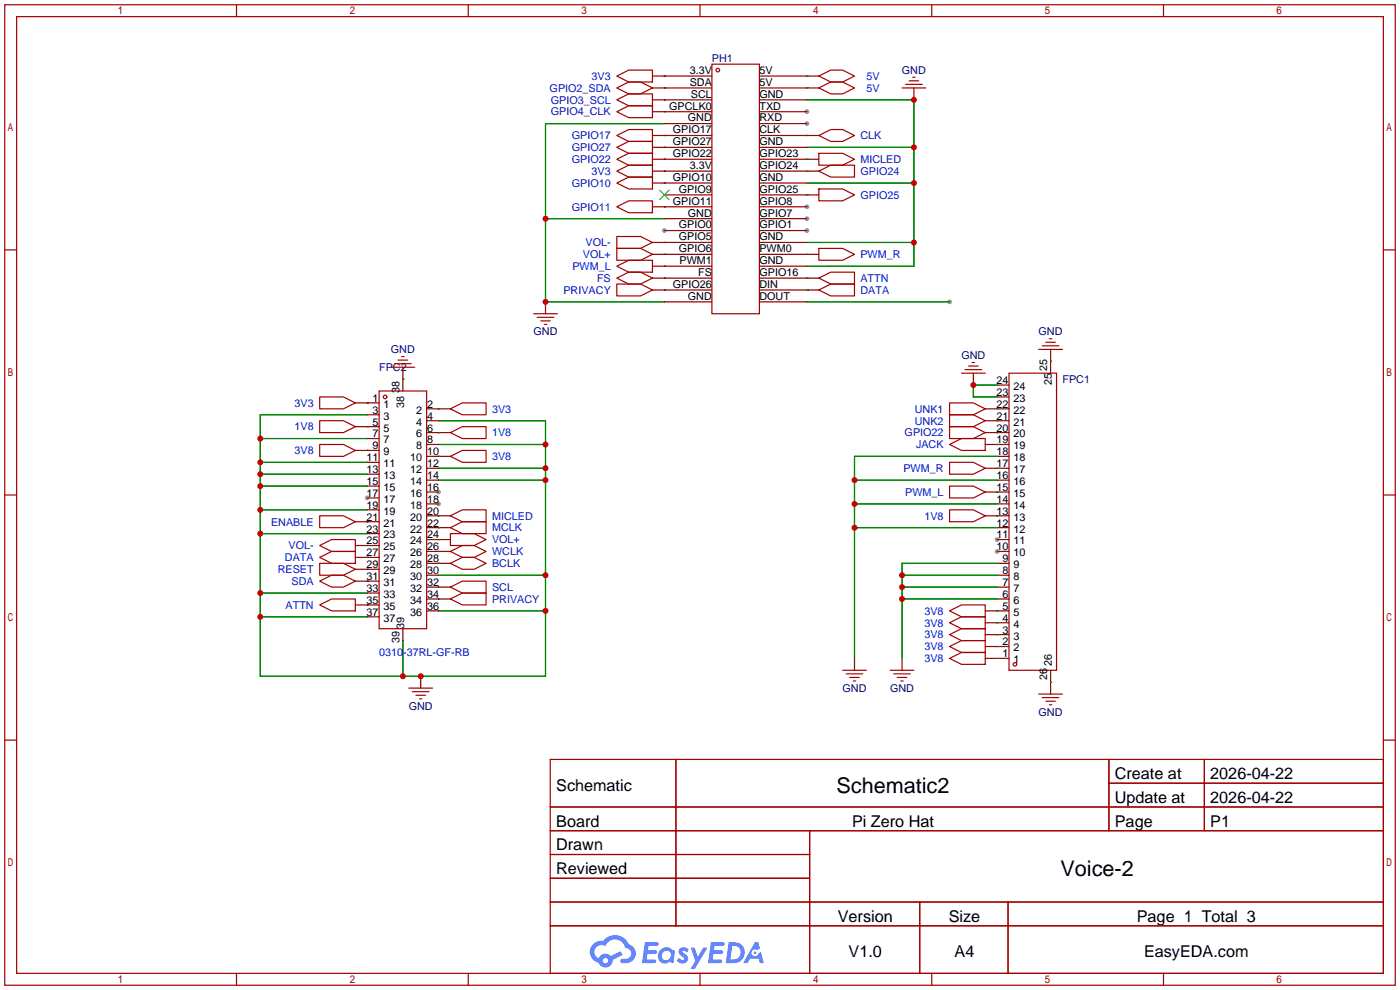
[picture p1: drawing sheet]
<svg xmlns="http://www.w3.org/2000/svg" width="299mm" height="212mm" viewBox="0 0 299 212" stroke-linecap="round" stroke-linejoin="round" font-family="sans-serif">
<g fill="#999">
<circle cx="213.1" cy="117.9" r=".51"/>
<circle cx="213.1" cy="115.3" r=".51"/>
<circle cx="78.5" cy="106.4" r=".51"/>
<circle cx="93.7" cy="107.7" r=".51"/>
<circle cx="93.7" cy="105.2" r=".51"/>
<circle cx="172.5" cy="23.9" r=".51"/>
<circle cx="172.5" cy="26.4" r=".51"/>
<circle cx="142" cy="49.3" r=".51"/>
<circle cx="172.5" cy="44.2" r=".51"/>
<circle cx="172.5" cy="46.7" r=".51"/>
<circle cx="172.5" cy="49.3" r=".51"/>
<circle cx="202.9" cy="64.5" r=".51"/>
</g>
<g fill="none" stroke="#a10000" stroke-width=".25">
<path d="M1 1h297.2v209.6h-297.2zM3.6 3.6h292.1v204.4h-292.1zM50.5 1v2.6M100.1 1v2.6M149.6 1v2.6M199.1 1v2.6M248.7 1v2.6M1 53.4h2.6M295.7 53.4h2.5M1 105.8h2.6M295.7 105.8h2.5M1 158.2h2.6"/>
<path d="M295.7 158.2h2.5M117.6 162.3h178.1v45.7h-178.1zM117.6 172.5h178.1M117.6 177.5h178.1M144.5 162.3v35.6M173 177.5v30.5M237 162.3v15.2M237 167.4h58.7M257.4 162.3v15.2M117.6 182.6h55.4M117.6 192.8h178.1M117.6 187.7h55.4"/>
<path d="M117.6 197.9h178.1M196.6 192.8v15.2M215.4 192.8v15.2M50.5 208v2.6M100.1 208v2.6M149.6 208v2.6M199.1 208v2.6M248.7 208v2.6"/>
</g>
<g fill="#5487ff">
<path d="M145.3 202.7a1.3 1.3 0 0 1 1.9 .3l-.4 .6a.54 .54 0 0 0-.9-.2l.1 .2a1.34 1.34 0 0 1 .9 1.8 1.47 1.47 0 0 1-2.3-.1l.5-.6 .8 .5a.31 .31 0 0 0 .4-.3 .31 .31 0 0 0-.3-.4 1.12 1.12 0 0 1-.7-1.8z"/>
<path d="M147.6 202.5h.9l.6 2 1.2-2h.9l-2.7 4.6h-.9l1-1.7z"/>
<path d="M137.8 201.4h1.7a1.31 1.31 0 0 1 1.2 .2 .4 .4 0 0 1-.3 .5l-1.8 .1-.1 .9h1.6a.4 .4 0 0 1 .4 .4 .4 .4 0 0 1-.5 .4h-1.6l-.2 1.2h1.4a.46 .46 0 0 1 .5 0 .46 .46 0 0 1 .1 .5l-.4 .2h-2.6z"/>
<path d="M151.9 201.4h1.7a1.32 1.32 0 0 1 1.2 .2 .39 .39 0 0 1-.3 .5l-1.8 .1-.1 .9h1.6a.4 .4 0 0 1 .4 .4 .4 .4 0 0 1-.4 .4h-1.7l-.2 1.2h1.4a.46 .46 0 0 1 .5 0 .46 .46 0 0 1 .1 .5l-.4 .2h-2.6z"/>
<path d="M161.3 201.4h.8l.3 1.3-.6 .4a.75 .75 0 0 0-1.1 .3 .75 .75 0 0 0 .5 1 .75 .75 0 0 0 .9-.7l.5-.2 .6 2.3h-.8l-.3-.9h-1.8l-.5 .9h-1z"/>
<path d="M155.7 201.4l-.6 4.4h1.5a2.27 2.27 0 0 0 2.6-2.2 2.27 2.27 0 0 0-2.7-2.2zM156.5 202.1a1.5 1.5 0 0 1 1.8 1.6 1.5 1.5 0 0 1-1.9 1.4h-.3z"/>
<path d="M141.2 203a1.6 1.6 0 0 0-.3 2.3 1.6 1.6 0 0 0 2.3 .2l.7 .3 .3-2.4-.1-.3-.5-.1a1.58 1.58 0 0 0-2.4 0zM141.8 203.5a.98 .98 0 0 1 1.6 .4 .98 .98 0 0 1-1.1 1.3 .94 .94 0 0 1-.9-.7 .94 .94 0 0 1 .4-1z"/>
<path d="M126.8 201.8a2.37 2.37 0 0 0 1.1 4 1.54 1.54 0 0 0 1.8 1 1.54 1.54 0 0 0 1.2-1.6l2.2-1.1-.5-.8-2 1a1.57 1.57 0 0 0-2.7 .5 1.5 1.5 0 0 1-.7-2.1 1.5 1.5 0 0 1 2.2-.5 2.23 2.23 0 0 1 2.3-1.4 2.23 2.23 0 0 1 2 1.8 1.16 1.16 0 0 1 1.2 1.1 1.16 1.16 0 0 1-1.1 1.2h-.7a.47 .47 0 0 0-.5 .4 .47 .47 0 0 0 .4 .5 2.17 2.17 0 0 0 2.5-.9 2.17 2.17 0 0 0-.3-2.7l-.8-.4a3.2 3.2 0 0 0-5.5-.7l-1.1 .1zM128.8 205.3a.6 .6 0 0 1 1.2 0 .6 .6 0 0 1-1.2 0z"/>
<circle cx="161.4" cy="203.6" r=".28"/>
</g>
<g fill="none" stroke="#870000" stroke-width=".25">
<path d="M139.4 16.3h12.7M139.4 18.8h12.7M162.3 16.3h12.7M162.3 18.8h12.7M195.3 18.8v2.5M139.4 36.6h12.7M139.4 21.3h12.7M139.4 23.9h12.7M139.4 29h12.7M139.4 34h12.7M139.4 31.5h12.7M139.4 39.1h12.7"/>
<path d="M142 26.4h10.1M162.3 36.6h12.7M162.3 21.3h10.2M162.3 23.9h10.2M162.3 29h12.7M162.3 34h12.7M162.3 31.5h10.2M162.3 39.1h10.2M162.3 26.4h10.2M139.4 59.4h12.7M139.4 51.8h12.7M139.4 54.4h12.7"/>
<path d="M139.4 56.9h12.7M139.4 44.2h12.7M142 41.7h10.1M142 49.3h10.1M142 46.7h10.1M162.3 59.4h12.7M162.3 51.8h10.2M162.3 54.4h12.7M162.3 56.9h10.2M162.3 41.7h12.7M162.3 44.2h10.2M162.3 49.3h10.2"/>
<path d="M162.3 46.7h10.2M86.1 78.5v5.1M116.6 64.5v2.6M139.4 62h12.7M142 64.5h10.1M162.3 62h12.7M162.3 64.5h10.2M208 79.8v2.5M224.5 74.7v5.1M75.9 86.1h5.1M75.9 91.2h5.1M75.9 96.3h5.1"/>
<path d="M78.5 88.6h2.5M78.5 93.7h2.5M78.5 98.8h2.5M91.2 97.5h5.1M91.2 95h2.5M91.2 92.5h5.1M91.2 89.9h2.5M91.2 87.4h5.1M210.6 95h5M210.6 92.5h5M210.6 89.9h5M210.6 87.4h5"/>
<path d="M213.1 97.5h2.5M213.1 84.8h2.5M213.1 82.3h2.5M75.9 111.5h5.1M75.9 116.6h5.1M75.9 119.1h5.1M78.5 101.3h2.5M78.5 103.9h2.5M78.5 106.4h2.5M78.5 109h2.5M78.5 114h2.5M91.2 117.9h5.1"/>
<path d="M91.2 115.3h5.1M91.2 112.8h5.1M91.2 110.2h5.1M91.2 107.7h2.5M91.2 105.2h2.5M91.2 102.6h2.5M91.2 100.1h2.5M210.6 110.2h5M210.6 105.2h5M210.6 100.1h5M213.1 117.9h2.5M213.1 115.3h2.5"/>
<path d="M213.1 112.8h2.5M213.1 107.7h2.5M213.1 102.6h2.5M75.9 121.7h5.1M75.9 124.2h5.1M75.9 129.3h5.1M78.5 126.7h2.5M78.5 131.8h2.5M86.1 134.4v2.5M91.2 130.6h2.5M91.2 128h5.1M91.2 125.5h5.1"/>
<path d="M91.2 122.9h2.5M91.2 120.4h5.1M210.6 138.2h5M210.6 135.6h5M210.6 133.1h5M210.6 130.6h5M213.1 128h2.5M213.1 125.5h2.5M213.1 122.9h2.5M213.1 120.4h2.5M89.9 144.5v2.6M182.6 140.7v2.6"/>
<path d="M192.8 140.7v2.6M210.6 140.7h5M224.5 143.3v5"/>
</g>
<g fill="none" stroke="#a10000" stroke-width=".25">
<path d="M131.8 16.3l2.6-1.3h5v2.5h-5zM131.8 18.8l2.6-1.3h2.5l2.5 1.3-2.5 1.3h-2.5zM152.1 13.7h10.2v53.4h-10.2zM175 16.3l2.5-1.3h2.6l2.5 1.3-2.5 1.2h-2.6zM175 18.8l2.5-1.3h2.6l2.5 1.3-2.5 1.3h-2.6zM192.8 18.8h5.1M193.5 18h3.6M194.3 17.3h2M195.1 16.5h.5M131.8 36.6l2.6-1.3h5v2.5h-5zM131.8 21.3l2.6-1.2h5v2.5h-5zM131.8 23.9l2.6-1.3h5v2.5h-5z"/>
<path d="M131.8 31.5l2.6-1.3h5v2.6h-5zM131.8 29l2.6-1.3h5v2.5h-5zM131.8 39.1l2.6-1.3h5v2.6h-5zM131.8 34l2.6-1.2h5v2.5h-5zM175 29l2.5-1.3h2.6l2.5 1.3-2.5 1.2h-2.6zM175 32.8h5.1l2.5 1.2-2.5 1.3h-5.1zM175 36.6l2.5-1.3h5.1v2.5h-5.1zM131.8 59.4l2.6-1.2h2.5l2.5 1.2-2.5 1.3h-2.5zM131.8 50.5h5.1l2.5 1.3-2.5 1.3h-5.1zM131.8 53.1h5.1l2.5 1.3-2.5 1.2h-5.1zM131.8 56.9l2.6-1.3h5v2.6h-5zM131.8 44.2l2.6-1.3h5v2.6h-5z"/>
<path d="M175 59.4l2.5-1.2h5.1v2.5h-5.1zM175 53.1h5.1l2.5 1.3-2.5 1.2h-5.1zM175 40.4h5.1l2.5 1.3-2.5 1.2h-5.1zM83.6 78.5h5M84.3 77.7h3.6M85.1 77h2M85.9 76.2h.5M114 67.1h5.1M114.8 67.8h3.6M115.6 68.6h2M116.3 69.3h.5M131.8 60.7h5.1l2.5 1.3-2.5 1.2h-5.1z"/>
<path d="M175 62l2.5-1.3h5.1v2.5h-5.1zM205.5 79.8h5.1M206.2 79h3.6M207 78.2h2M207.8 77.5h.5M215.6 79.8h10.2v63.5h-10.2zM222 74.7h5.1M222.8 73.9h3.5M223.5 73.2h2.1M224.3 72.4h.5M68.3 84.8h5.1l2.5 1.3-2.5 1.3h-5.1zM68.3 89.9h5.1l2.5 1.3-2.5 1.3h-5.1z"/>
<path d="M68.3 95h5.1l2.5 1.3-2.5 1.2h-5.1zM81 83.6h10.2v50.8h-10.2zM96.3 87.4l2.5-1.3h5.1v2.5h-5.1zM96.3 92.5l2.5-1.3h5.1v2.5h-5.1zM96.3 97.5l2.5-1.2h5.1v2.5h-5.1zM202.9 98.8h5.1l2.6 1.3-2.6 1.2h-5.1zM202.9 91.2h5.1l2.6 1.3-2.6 1.2h-5.1zM202.9 86.1h5.1l2.6 1.3-2.6 1.2h-5.1zM202.9 88.6h5.1l2.6 1.3-2.6 1.3h-5.1zM202.9 95l2.6-1.3h5.1v2.6h-5.1zM68.3 110.2h5.1l2.5 1.3-2.5 1.3h-5.1zM68.3 116.6l2.6-1.3h5v2.6h-5z"/>
<path d="M68.3 119.1l2.6-1.2h5v2.5h-5zM96.3 110.2l2.5-1.2h5.1v2.5h-5.1zM96.3 112.8l2.5-1.3h5.1v2.5h-5.1zM96.3 114h5l2.6 1.3-2.6 1.3h-5zM96.3 117.9l2.5-1.3h2.5l2.6 1.3-2.6 1.2h-2.5zM202.9 103.9h5.1l2.6 1.3-2.6 1.2h-5.1zM202.9 109h5.1l2.6 1.2-2.6 1.3h-5.1zM68.3 120.4h5.1l2.5 1.3-2.5 1.2h-5.1zM68.3 124.2l2.6-1.3h2.5l2.5 1.3-2.5 1.3h-2.5zM68.3 129.3l2.6-1.3h5v2.6h-5zM96.3 120.4l2.5-1.3h2.5l2.6 1.3-2.6 1.3h-2.5zM96.3 125.5l2.5-1.3h5.1v2.5h-5.1z"/>
<path d="M96.3 128l2.5-1.3h5.1v2.6h-5.1zM202.9 130.6l2.6-1.3h5.1v2.5h-5.1zM202.9 133.1l2.6-1.3h5.1v2.6h-5.1zM202.9 135.6l2.6-1.2h5.1v2.5h-5.1zM202.9 138.2l2.6-1.3h5.1v2.5h-5.1zM87.4 147.1h5.1M88.1 147.8h3.6M88.9 148.6h2M89.7 149.4h.5M180.1 143.3h5.1M180.8 144h3.6M181.6 144.8h2"/>
<path d="M182.4 145.5h.5M190.2 143.3h5.1M191 144h3.6M191.8 144.8h2M192.5 145.5h.5M202.9 140.7l2.6-1.3h5.1v2.6h-5.1zM222 148.3h5.1M222.8 149.1h3.5M223.5 149.9h2.1M224.3 150.6h.5"/>
<circle cx="153.4" cy="15" r=".38"/>
<circle cx="82.3" cy="84.8" r=".38"/>
<circle cx="216.9" cy="142" r=".38"/>
</g>
<g fill="none" stroke="#008700" stroke-width=".25">
<path d="M142 16.3h.1M142 18.8h.1M172.5 16.3h.1M172.5 18.8h.1M142 36.6h.1M142 21.3h.1M142 23.9h.1M142 31.5h.1M142 29h.1M142 39.1h.1M142 34h.1M142 26.4h-25.4v38.1h25.4"/>
<path d="M172.5 29h.1M172.5 34h.1M172.5 36.6h.1M172.5 21.3h22.8v35.6h-22.8M172.5 31.5h22.8M172.5 39.1h22.8M116.6 46.7h25.4M142 59.4h.1M142 51.8h.1M142 54.4h.1M142 56.9h.1M142 44.2h.1"/>
<path d="M172.5 59.4h.1M172.5 54.4h.1M172.5 41.7h.1M172.5 51.8h22.8M142 62h.1M172.5 62h.1M172.5 64.5h30.4M224.5 77.2h.1M55.6 98.8h22.9M55.6 93.7h22.9M78.5 86.1h.1M78.5 91.2h.1"/>
<path d="M78.5 96.3h.1M78.5 88.6h-22.9v55.9h61v-54.6h-22.9M86.1 81h.1M93.7 87.4h.1M93.7 92.5h.1M93.7 97.5h.1M93.7 95h22.9M213.1 92.5h.1M213.1 87.4h.1M213.1 89.9h.1M213.1 95h.1M213.1 97.5h-30.5v43.2"/>
<path d="M213.1 82.3h-5.1v2.5h5.1M55.6 114h22.9M55.6 109h22.9M55.6 103.9h22.9M55.6 101.3h22.9M78.5 111.5h.1M78.5 116.6h.1M78.5 119.1h.1M93.7 110.2h.1M93.7 112.8h.1M93.7 115.3h.1M93.7 117.9h.1"/>
<path d="M93.7 102.6h22.9M93.7 100.1h22.9M182.6 102.6h30.5M182.6 107.7h30.5M182.6 112.8h30.5M213.1 105.2h.1M213.1 100.1h.1M213.1 110.2h.1M55.6 131.8h22.9M55.6 126.7h22.9M78.5 121.7h.1M78.5 124.2h.1"/>
<path d="M78.5 129.3h.1M86.1 136.9v7.6M93.7 120.4h.1M93.7 125.5h.1M93.7 128h.1M93.7 122.9h22.9M93.7 130.6h22.9M192.8 125.5h20.3M192.8 128h20.3M192.8 122.9h20.3M213.1 130.6h.1M213.1 133.1h.1"/>
<path d="M213.1 135.6h.1M213.1 138.2h.1M213.1 120.4h-20.3v20.3M213.1 140.7h.1M224.5 145.8h.1"/>
</g>
<path d="M141 40.6l2 2.1M143 40.6l-2 2.1" fill="none" stroke="#3c3" stroke-width=".25"/>
<g fill="#c00">
<circle cx="182.6" cy="112.8" r=".63"/>
<circle cx="182.6" cy="107.7" r=".63"/>
<circle cx="182.6" cy="102.6" r=".63"/>
<circle cx="192.8" cy="122.9" r=".63"/>
<circle cx="192.8" cy="125.5" r=".63"/>
<circle cx="192.8" cy="128" r=".63"/>
<circle cx="208" cy="82.3" r=".63"/>
<circle cx="195.3" cy="21.3" r=".63"/>
<circle cx="195.3" cy="31.5" r=".63"/>
<circle cx="195.3" cy="39.1" r=".63"/>
<circle cx="195.3" cy="51.8" r=".63"/>
<circle cx="116.6" cy="46.7" r=".63"/>
<circle cx="116.6" cy="64.5" r=".63"/>
<circle cx="116.6" cy="130.6" r=".63"/>
<circle cx="89.9" cy="144.5" r=".63"/>
<circle cx="86.1" cy="144.5" r=".63"/>
<circle cx="55.6" cy="131.8" r=".63"/>
<circle cx="55.6" cy="126.7" r=".63"/>
<circle cx="55.6" cy="114" r=".63"/>
<circle cx="55.6" cy="109" r=".63"/>
<circle cx="55.6" cy="103.9" r=".63"/>
<circle cx="55.6" cy="101.3" r=".63"/>
<circle cx="55.6" cy="98.8" r=".63"/>
<circle cx="55.6" cy="93.7" r=".63"/>
<circle cx="116.6" cy="122.9" r=".63"/>
<circle cx="116.6" cy="102.6" r=".63"/>
<circle cx="116.6" cy="100.1" r=".63"/>
<circle cx="116.6" cy="95" r=".63"/>
</g>
<g font-size="4.6">
<text x="178.8" y="169.4">Schematic2</text>
<text x="226.6" y="187.2">Voice-2</text>
</g>
<g font-size="3.5">
<text x="238.3" y="166.5">Create at</text>
<text x="258.7" y="166.5">2026-04-22</text>
<text x="118.9" y="169.1">Schematic</text>
<text x="238.3" y="171.6">Update at</text>
<text x="258.7" y="171.6">2026-04-22</text>
<text x="118.9" y="176.7">Board</text>
<text x="182.1" y="176.7">Pi Zero Hat</text>
<text x="238.3" y="176.7">Page</text>
<text x="258.7" y="176.7">P1</text>
<text x="118.9" y="181.8">Drawn</text>
<text x="118.9" y="186.8">Reviewed</text>
<text x="179.1" y="197">Version</text>
<text x="202.8" y="197">Size</text>
<text x="243" y="197">Page 1 Total 3</text>
<text x="181.4" y="204.6">V1.0</text>
<text x="204" y="204.6">A4</text>
<text x="244.5" y="204.6">EasyEDA.com</text>
</g>
<g font-size="2.3" fill="#00f">
<text x="126.4" y="17.1">3V3</text>
<text x="185.2" y="17.1">5V</text>
<text x="117.5" y="19.6">GPIO2_SDA</text>
<text x="117.7" y="22.1">GPIO3_SCL</text>
<text x="185.2" y="19.6">5V</text>
<text x="117.7" y="24.7">GPIO4_CLK</text>
<text x="122.2" y="29.8">GPIO17</text>
<text x="183.9" y="29.8">CLK</text>
<text x="122.2" y="32.3">GPIO27</text>
<text x="122.2" y="34.8">GPIO22</text>
<text x="183.9" y="34.8">MICLED</text>
<text x="122.2" y="39.9">GPIO10</text>
<text x="126.4" y="37.4">3V3</text>
<text x="183.9" y="37.4">GPIO24</text>
<text x="122.2" y="45">GPIO11</text>
<text x="183.9" y="42.5">GPIO25</text>
<text x="125.2" y="52.6">VOL-</text>
<text x="122.3" y="57.7">PWM_L</text>
<text x="124.6" y="55.2">VOL+</text>
<text x="183.9" y="55.2">PWM_R</text>
<text x="120.4" y="62.8">PRIVACY</text>
<text x="127.6" y="60.2">FS</text>
<text x="183.9" y="62.8">DATA</text>
<text x="183.9" y="60.2">ATTN</text>
<text x="62.9" y="86.9">3V3</text>
<text x="105.2" y="88.2">3V3</text>
<text x="195.5" y="88.2">UNK1</text>
<text x="62.9" y="92">1V8</text>
<text x="105.2" y="93.3">1V8</text>
<text x="193.3" y="93.3">GPIO22</text>
<text x="195.5" y="90.7">UNK2</text>
<text x="195.8" y="95.8">JACK</text>
<text x="62.9" y="97.1">3V8</text>
<text x="105.2" y="98.3">3V8</text>
<text x="193.1" y="100.9">PWM_R</text>
<text x="193.5" y="106">PWM_L</text>
<text x="57.9" y="112.3">ENABLE</text>
<text x="105.2" y="111">MICLED</text>
<text x="105.2" y="113.6">MCLK</text>
<text x="197.6" y="111">1V8</text>
<text x="60.9" y="119.9">DATA</text>
<text x="61.7" y="117.4">VOL-</text>
<text x="105.2" y="116.1">VOL+</text>
<text x="105.2" y="118.7">WCLK</text>
<text x="59.4" y="122.5">RESET</text>
<text x="62.3" y="125">SDA</text>
<text x="105.2" y="121.2">BCLK</text>
<text x="61" y="130.1">ATTN</text>
<text x="105.2" y="126.3">SCL</text>
<text x="105.2" y="128.8">PRIVACY</text>
<text x="197.6" y="131.4">3V8</text>
<text x="197.6" y="133.9">3V8</text>
<text x="197.6" y="136.4">3V8</text>
<text x="81" y="140.3">0310-37RL-GF-RB</text>
<text x="197.6" y="141.5">3V8</text>
<text x="197.6" y="139">3V8</text>
</g>
<g font-size="2.3">
<text x="147.4" y="15.8">3.3V</text>
<text x="162.3" y="15.8">5V</text>
<text x="143" y="23.4">GPCLK0</text>
<text x="147.4" y="18.3">SDA</text>
<text x="147.7" y="20.9">SCL</text>
<text x="162.3" y="18.3">5V</text>
<text x="162.3" y="20.9">GND</text>
<text x="162.3" y="23.4">TXD</text>
<text x="143.8" y="28.5">GPIO17</text>
<text x="147" y="26">GND</text>
<text x="162.3" y="26">RXD</text>
<text x="162.3" y="28.5">CLK</text>
<text x="143.8" y="33.6">GPIO22</text>
<text x="143.8" y="31">GPIO27</text>
<text x="162.3" y="31">GND</text>
<text x="162.3" y="33.6">GPIO23</text>
<text x="143.8" y="38.7">GPIO10</text>
<text x="145.1" y="41.2">GPIO9</text>
<text x="147.4" y="36.1">3.3V</text>
<text x="162.3" y="36.1">GPIO24</text>
<text x="162.3" y="38.7">GND</text>
<text x="162.3" y="41.2">GPIO25</text>
<text x="143.8" y="43.7">GPIO11</text>
<text x="147" y="46.3">GND</text>
<text x="162.3" y="43.7">GPIO8</text>
<text x="162.3" y="46.3">GPIO7</text>
<text x="145.1" y="53.9">GPIO6</text>
<text x="145.1" y="51.4">GPIO5</text>
<text x="145.1" y="48.8">GPIO0</text>
<text x="162.3" y="48.8">GPIO1</text>
<text x="162.3" y="51.4">GND</text>
<text x="162.3" y="53.9">PWM0</text>
<text x="145.2" y="56.4">PWM1</text>
<text x="149.2" y="59">FS</text>
<text x="162.3" y="56.4">GND</text>
<text x="162.3" y="59">GPIO16</text>
<text x="143.8" y="61.5">GPIO26</text>
<text x="147" y="64.1">GND</text>
<text x="162.3" y="61.5">DIN</text>
<text x="162.3" y="64.1">DOUT</text>
<text x="213" y="82.1">24</text>
<text x="216.6" y="83.3">24</text>
<text x="223.8" y="79.3" transform="rotate(-90 223.8 79.3)">25</text>
<text x="224.8" y="82.3" transform="rotate(-90 224.8 82.3)">25</text>
<text x="79.6" y="85.9">1</text>
<text x="79.6" y="88.4">3</text>
<text x="82" y="87.1">1</text>
<text x="82" y="89.7">3</text>
<text x="85.4" y="84.1" transform="rotate(-90 85.4 84.1)">38</text>
<text x="86.4" y="87.1" transform="rotate(-90 86.4 87.1)">38</text>
<text x="89" y="88.4">2</text>
<text x="91.3" y="89.7">4</text>
<text x="91.3" y="87.1">2</text>
<text x="213" y="89.7">21</text>
<text x="213" y="87.1">22</text>
<text x="213" y="84.6">23</text>
<text x="216.6" y="88.4">22</text>
<text x="216.6" y="85.9">23</text>
<text x="79.6" y="91">5</text>
<text x="79.6" y="93.5">7</text>
<text x="82" y="92.2">5</text>
<text x="82" y="94.8">7</text>
<text x="89" y="93.5">6</text>
<text x="89" y="91">4</text>
<text x="91.3" y="94.8">8</text>
<text x="91.3" y="92.2">6</text>
<text x="213" y="94.8">19</text>
<text x="213" y="92.2">20</text>
<text x="216.6" y="93.5">20</text>
<text x="216.6" y="91">21</text>
<text x="78.3" y="98.6">11</text>
<text x="78.3" y="101.1">13</text>
<text x="79.6" y="96">9</text>
<text x="82" y="97.3">9</text>
<text x="82" y="99.8">11</text>
<text x="87.7" y="101.1">12</text>
<text x="87.7" y="98.6">10</text>
<text x="89" y="96">8</text>
<text x="91.3" y="99.8">12</text>
<text x="91.3" y="97.3">10</text>
<text x="213" y="99.8">17</text>
<text x="213" y="97.3">18</text>
<text x="216.6" y="101.1">17</text>
<text x="216.6" y="98.6">18</text>
<text x="216.6" y="96">19</text>
<text x="78.3" y="103.7">15</text>
<text x="78.3" y="106.2">17</text>
<text x="82" y="102.4">13</text>
<text x="82" y="104.9">15</text>
<text x="82" y="107.5">17</text>
<text x="87.7" y="106.2">16</text>
<text x="87.7" y="103.7">14</text>
<text x="91.3" y="107.5">18</text>
<text x="91.3" y="104.9">16</text>
<text x="91.3" y="102.4">14</text>
<text x="213" y="107.5">14</text>
<text x="213" y="104.9">15</text>
<text x="213" y="102.4">16</text>
<text x="216.6" y="106.2">15</text>
<text x="216.6" y="103.7">16</text>
<text x="78.3" y="108.7">19</text>
<text x="78.3" y="111.3">21</text>
<text x="78.3" y="113.8">23</text>
<text x="82" y="110">19</text>
<text x="82" y="112.5">21</text>
<text x="87.7" y="113.8">22</text>
<text x="87.7" y="111.3">20</text>
<text x="87.7" y="108.7">18</text>
<text x="91.3" y="112.5">22</text>
<text x="91.3" y="110">20</text>
<text x="213" y="112.5">12</text>
<text x="213" y="110">13</text>
<text x="216.6" y="113.8">12</text>
<text x="216.6" y="111.3">13</text>
<text x="216.6" y="108.7">14</text>
<text x="78.3" y="116.4">25</text>
<text x="78.3" y="118.9">27</text>
<text x="82" y="115.1">23</text>
<text x="82" y="117.6">25</text>
<text x="87.7" y="118.9">26</text>
<text x="87.7" y="116.4">24</text>
<text x="91.3" y="117.6">26</text>
<text x="91.3" y="115.1">24</text>
<text x="213" y="117.6">10</text>
<text x="213" y="115.1">11</text>
<text x="216.6" y="118.9">10</text>
<text x="216.6" y="116.4">11</text>
<text x="78.3" y="121.4">29</text>
<text x="78.3" y="124">31</text>
<text x="82" y="120.2">27</text>
<text x="82" y="122.7">29</text>
<text x="82" y="125.2">31</text>
<text x="87.7" y="124">30</text>
<text x="87.7" y="121.4">28</text>
<text x="91.3" y="125.2">32</text>
<text x="91.3" y="122.7">30</text>
<text x="91.3" y="120.2">28</text>
<text x="214.2" y="125.2">7</text>
<text x="214.2" y="122.7">8</text>
<text x="214.2" y="120.2">9</text>
<text x="216.6" y="124">8</text>
<text x="216.6" y="121.4">9</text>
<text x="78.3" y="126.5">33</text>
<text x="78.3" y="129.1">35</text>
<text x="78.3" y="131.6">37</text>
<text x="82" y="127.8">33</text>
<text x="82" y="130.3">35</text>
<text x="87.7" y="131.6">36</text>
<text x="87.7" y="129.1">34</text>
<text x="87.7" y="126.5">32</text>
<text x="91.3" y="130.3">36</text>
<text x="91.3" y="127.8">34</text>
<text x="214.2" y="130.3">5</text>
<text x="214.2" y="127.8">6</text>
<text x="216.6" y="131.6">5</text>
<text x="216.6" y="129.1">6</text>
<text x="216.6" y="126.5">7</text>
<text x="82" y="132.9">37</text>
<text x="85.4" y="137.4" transform="rotate(-90 85.4 137.4)">39</text>
<text x="86.4" y="134.3" transform="rotate(-90 86.4 134.3)">39</text>
<text x="214.2" y="137.9">2</text>
<text x="214.2" y="135.4">3</text>
<text x="214.2" y="132.9">4</text>
<text x="216.6" y="136.7">3</text>
<text x="216.6" y="134.1">4</text>
<text x="214.2" y="140.5">1</text>
<text x="216.6" y="141.8">1</text>
<text x="216.6" y="139.2">2</text>
<text x="224.8" y="142.3" transform="rotate(-90 224.8 142.3)">26</text>
<text x="223.8" y="145.3" transform="rotate(-90 223.8 145.3)">26</text>
</g>
<g font-size="2.3" fill="#000080">
<text x="152.1" y="13.3">PH1</text>
<text x="192.8" y="15.8">GND</text>
<text x="114" y="71.7">GND</text>
<text x="222" y="71.7">GND</text>
<text x="83.5" y="75.5">GND</text>
<text x="205.5" y="76.8">GND</text>
<text x="81" y="79.3">FPC2</text>
<text x="227.1" y="81.8">FPC1</text>
<text x="180.1" y="147.9">GND</text>
<text x="190.2" y="147.9">GND</text>
<text x="87.4" y="151.7">GND</text>
<text x="222" y="153">GND</text>
</g>
</svg>
